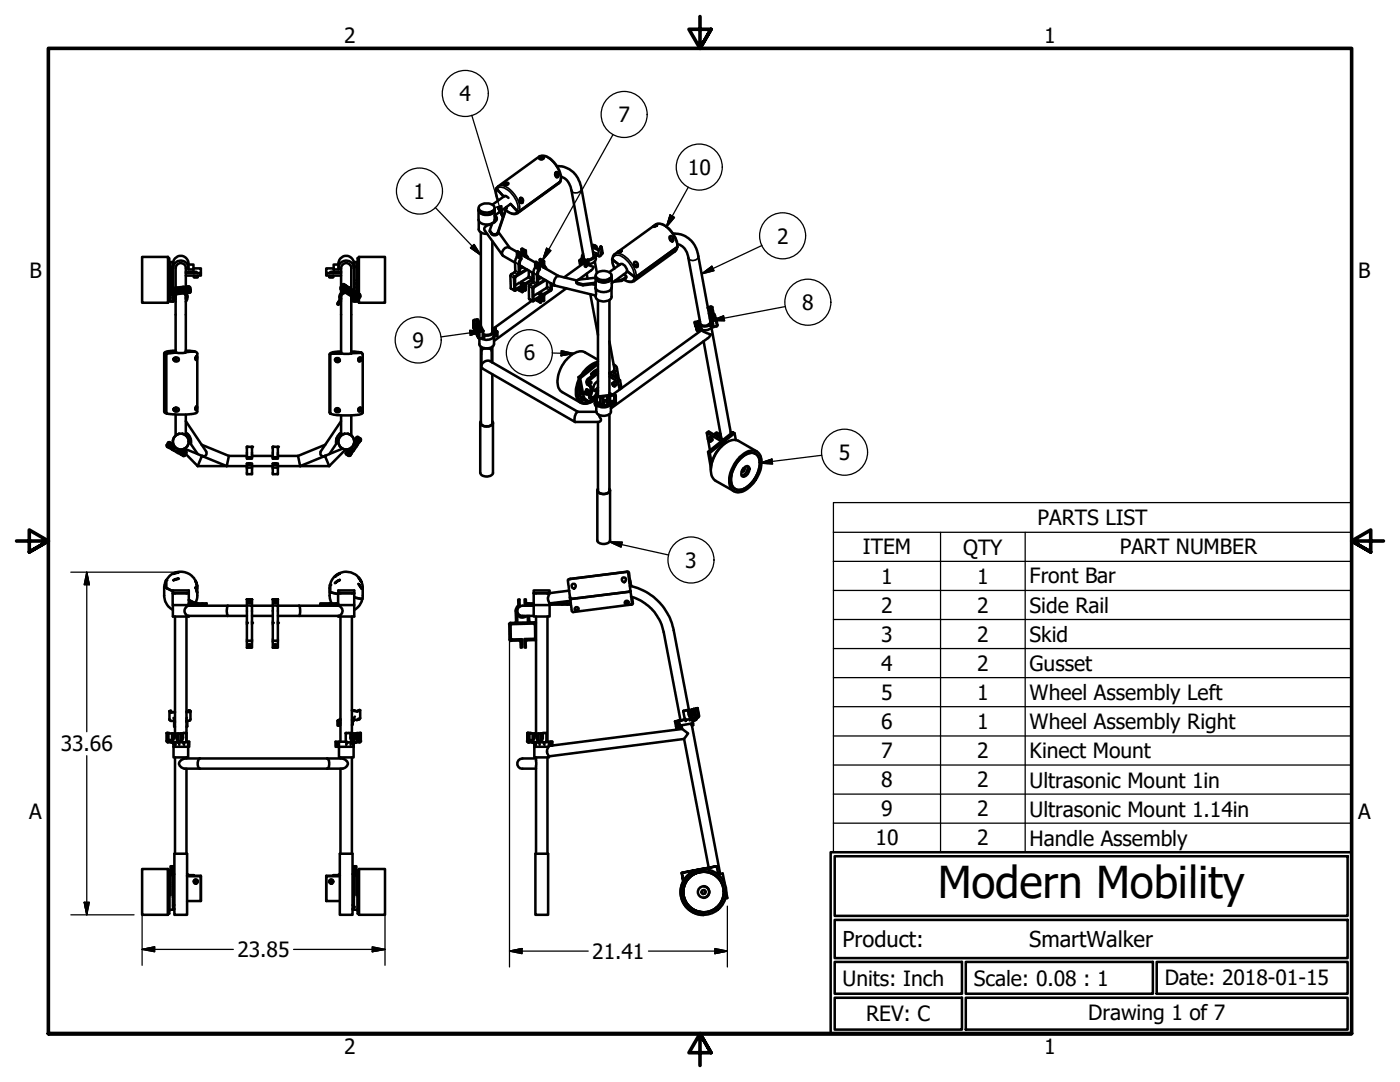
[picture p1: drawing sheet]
<svg xmlns="http://www.w3.org/2000/svg" width="279mm" height="216mm" viewBox="0 0 279 216" stroke-linecap="round" stroke-linejoin="round" font-family="sans-serif">
<!-- layer: Visible (ANSI) -->
<g fill="none" stroke="#000" stroke-width=".51">
<path d="M99.1 37.5v.2l1.4 1.5M99.1 37.5a2.89 2.89 0 0 0 .3 2.5M100.5 36.7h.3l.4 .2M100.6 36.6a.55 .55 0 0 1 .9 .1 .5 .5 0 0 1-.5 .3 .5 .5 0 0 1-.4-.3zM100.7 36.9h.3M101.5 39.5a.64 .64 0 0 0-.9-.3l-2.3 1.7M103.7 40a.42 .42 0 0 1 .6 .4M103.9 39.5a.52 .52 0 0 1 .5 .4 .52 .52 0 0 1-.3 .6l-.4-.5zM107.6 31.6l.4-.1 .2 .3M107.7 31.5a.55 .55 0 0 1 .8 .1 .48 .48 0 0 1-.4 .2 .48 .48 0 0 1-.4-.3zM107.8 31.8h.2M110.8 34.8a.42 .42 0 0 1 .5 .5"/>
<path d="M110.8 34.5a.45 .45 0 0 1 .6 .1 .45 .45 0 0 1 0 .6l-.1 .1a.46 .46 0 0 1-.4-.2 .46 .46 0 0 1-.1-.5zM110.8 35a.2 .2 0 0 1 .3 .1 .2 .2 0 0 1-.1 .2M111.1 33.1a4.8 4.8 0 0 1 4.9 4.5l2.5 13.5M111.8 36.2l-8.3 6h-.2l-1.4-1.5M111.8 36.2a4.3 4.3 0 0 0-1.4-4l-.4-.4a2.14 2.14 0 0 0-2.4-.6l-8.5 6.3M111.8 36.2l-.3 .4-8.2 5.9a2.01 2.01 0 0 1-2.4-.5M112 35.3a3.1 3.1 0 0 1 2 2.7l2.7 14.4M28.4 51.3h5.1v9.1h-5.1zM33.5 51.5h.3v8.7h-.3M33.8 52.3h.7v.9M33.8 56.5h.2M33.8 57h.2"/>
<path d="M33.8 57.1h.2M33.8 56.2h.2M33.8 55.6h.2M33.8 59.4h.2M33.8 58.1l.2 .7M33.8 57.7v.4M34 58.3v.5M34 58.1v.2M34 58.8h.1M34 57.5l-.2 .3M34 52.4v.8M34.1 57.8v.2"/>
<path d="M34.1 58a.56 .56 0 0 1 .7-.5l.8 .1a.32 .32 0 0 0-.3-.3 .32 .32 0 0 0-.3 .1l-.9 .2-.3 .5M34.1 58l-.2 .2 .1 .6M34.1 57.9l.7-.1 .1 .4M34.5 57.4v-4.2h-.5v4.3l.6-.1M34.5 58.8v1.4h-.5v-1.4M34.5 52.5a1.52 1.52 0 0 1 1.6-1.4 1.52 1.52 0 0 1 1.5 1.4v1M34.5 53.5a1.53 1.53 0 0 1 1.7-1.5 1.53 1.53 0 0 1 1.4 1.8h1M34.8 58.7v.7M34.8 57.8l.1 .5M34.8 57.9l-.8 .1M34.9 58.7l-.1 .1a1.37 1.37 0 0 0 .3 1.4M34.9 58.2l-.9 .1"/>
<path d="M34.9 58.2h.1M35 59.3l.1 .2M35.1 59v11.2M35.3 58.7l-.3 .5 .1 .5M35.4 57.6l.1 .5M35.4 58.1l.1 .3v-.3M35.4 57.8v.3h-.5l.1 .4-1 .1M35.4 57.8h-.5v.3M35.4 57.5v.3M36.2 57.6v-.2l.4-.2a.97 .97 0 0 1 1.2 .2l.2 .3M36.3 57.4l.1 .3M36.4 57.9l-.9 .1"/>
<path d="M36.4 58l-.9 .1M36.4 57.7l.5-.1v.4M36.4 58h.5v.3M36.4 58v.3l-.9 .1M36.4 57.7v.3M36.7 58.5a1.01 1.01 0 0 1 .4 1.2M36.9 57.6v.4M36.9 58h.1M36.9 58v.3M37.1 57.2v-3.7a1.02 1.02 0 0 0-1-1 1.02 1.02 0 0 0-1 1v3.9l1.5-.2M37.1 58.5v.1a1.3 1.3 0 0 1 0 1.6M37.1 59v11.2l1.7-.1"/>
<path d="M37.1 59.3v.2M37.2 57.2h.5l.2 .2M37.2 58.5l.2 .9M37.6 52.8h1v1.4h-1.5M37.6 57.4l.3 .4v.6M37.6 57.4h-1l-.4 .2-.6 .1v-.1l.6-.1M37.6 57.5l-.6 .2M37.7 57.6l-.7 .1v.3l.9-.1M37.9 58.2l-1 .1M38 57.4v.9l-.2 .1-3.8 .4M38 57.9v.3M38.6 53.6h1.5v.9h-3"/>
<path d="M38.7 55v.3l.1 .1 .7-.1v-.3M38.9 54.3h.3zM40.1 54.5v.5h-3M65.1 54.5v.5h3M65.7 55l.1 .4 .7-.1v-.3M65.9 54.3h.4zM66.6 53.6h-1.5v.9h3M67.6 52.8h-1v1.4h1.5M67.8 59.8l-.4 .9M68 59.4l.1 .2M68.1 57.2v-3.7a1.02 1.02 0 0 1 1-1 1.02 1.02 0 0 1 1 1v4.2M68.1 57.9v.5"/>
<path d="M68.1 59.1v11.3M68.2 57.6l.8 .5M68.5 58.1a1.38 1.38 0 0 0-.7 1.3M68.5 57.2l.6 .3M68.6 57.2l.5 .3-.2 .3-.7-.4M68.6 58.2h-.1M68.6 58.2v.1a1.23 1.23 0 0 0-.7 1.6l-.5 .8 .2 .1 .5-.7M68.7 56.7l.4 .3M68.7 56.7l-.4 .1-.3 .6v.3M68.7 57.1l-.4 .2-.3 .5M68.7 57l1.7 1.2a.32 .32 0 0 1 .3-.2 .32 .32 0 0 1 .3 .2 1.2 1.2 0 0 1 .8 1.1l-.3 .5-.2 .1-3.2-2-.1-.2 .3-.6h.4a.24 .24 0 0 1 .2-.2 .24 .24 0 0 1 .3 .2l.8 .6M68.9 57.8h.1"/>
<path d="M69 58.4h-.1a1.02 1.02 0 0 0-.8 1.3M69 57.8v.3M69.2 57.5v.3M69.6 58.2l.6 .4v.3M69.6 57.3l1.3 .8M69.6 58l.6 .5 .1-.1M69.6 57.8l-.4-.3-.2 .3M69.6 57.8v.3l-.4-.3-.2 .3M69.6 58.1l-.2 .3 .8 .5M69.7 57.6l-.1 .2M69.9 57.9l.1-.2 .5 .4M70.1 59.7v-.6v11.4l2-.1"/>
<path d="M70.1 58v.4h.2M70.1 59.4v.2M70.4 58.6l.4 .3-.2 .2 .9 .6M70.4 58.3l.4 .2v.4M70.4 58.6l-.2 .3M70.4 58.3v.3M70.4 59.4l-.3 .8M70.5 58.1l.8 .4 .3 .3 .1 .3M70.5 58.1l-.2 .3M70.5 58.1l-.1 .2M70.6 59.4v.8h.5v-.4M70.6 53.2h.5v5.1"/>
<path d="M70.6 52.5a1.52 1.52 0 0 0-1.5-1.4 1.52 1.52 0 0 0-1.5 1.4v1M70.6 53.5a1.51 1.51 0 0 0-1.6-1.5 1.51 1.51 0 0 0-1.4 1.8h-1M70.6 53.2v4.8M70.7 59l.8 .4M70.8 58.8l.1-.2 .8 .5M70.8 58.8l.1-.1 .8 .4M70.9 58.6v.1M71.1 52.4v.8M71.1 56.5h.3M71.1 55.9h.3M71.1 57.3h.3M71.1 57.4h.3"/>
<path d="M71.1 56.8h.3M71.3 58.4l.6 .5M71.4 52.3h-.8v.9M71.4 59.9v.3h.2M71.6 58.6v-7.3h5.2v9.1h-5.2v-.8M71.6 51.5h-.2v6.9M71.7 59.1v.2l-.3 .6 .1-.5M71.7 59.1l-.2 .3M71.7 59v.1M71.9 58.9v.3M95.5 41.5a1.12 1.12 0 0 0 1.3 1.3h.7a1.24 1.24 0 0 0 1.2-.9M95.5 44v1.8a1.41 1.41 0 0 0 1.7 .9"/>
<path d="M95.5 41.8a1.29 1.29 0 0 0 1.7 1.1l.5-.1a1 1 0 0 0 1-1M95.7 41.1a2.13 2.13 0 0 1 3 .2 1.2 1.2 0 0 1-1.5 1.1h-.4a.96 .96 0 0 1-1.1-1.3zM96 46.4v18.6M98.2 44.8a1.33 1.33 0 0 0-1.6 1l3.7 5.1M98.3 48.1v18.2M98.7 41.5v2.4a1.67 1.67 0 0 1-2.1 .8 1.24 1.24 0 0 1-1.1-.8v-1.9M98.7 44v.3M99.1 43.7l-.3-.7a.85 .85 0 0 1 .3 .9 .85 .85 0 0 1-.7 .6l-.2 .1-.5 1.4M99.4 46.3l2.3 3.1M101 41.3l-1.7 5.2-.4 .2h-.4l-.3-.1-.5-.6v.2l.5 .6 .7 .1 .4-.2 1.7-5.3M101.8 40.8l-3.1 2.2M103.2 51.2v-1h.1l.8 .3-.2 .2-2.3-1.3a1.11 1.11 0 0 0-1.1 .4 1.11 1.11 0 0 0-.1 1.3l2.4 1.3"/>
<path d="M103.2 51.2l-.4 1v1.9l-.1 .3-.7 .3-.1 .3v2.6l.8 .4M103.2 51.2l.7 .4M103.6 50.8v.1M103.7 53.3h.7M103.8 53l2.6 1.5v1.2l-1.4 .9-.1 .3v1l-.1 .1M103.8 57.5l.2 .4-.2-.2zM103.8 40.1a.2 .2 0 0 1 .2 .1 .2 .2 0 0 1 0 .3M103.8 53.3l-.1 1.2 1.4-.8M103.9 51.6l-.4 1v1.9l-.8 .7-.1 .3 .1 2.5h.1l1.3-.8 .1 1.1-.7-.4v-.3M103.9 50.7v.9M103.9 57.6l.1 .1M104.1 49.7l.7 .4 .1-.1"/>
<path d="M104.1 50.5v1.1l-.3 .7a.6 .6 0 0 0 .3 .9M104.2 50.1a.32 .32 0 0 1 .4 .4l-.1 .1-.2-.1zM104.3 53.3l-.6 .4M104.4 56.9v1.3l-.2 .1M104.4 50.1l.2 .4M104.4 57.2l.2 .3M104.4 57.1v.1a.23 .23 0 0 1 .2 .2 .23 .23 0 0 1-.2 .2M104.7 56.6l.1 1.4-.4-.2M104.8 50.1v1.1l-.7-.4v-1.1l.1-.1 .7 .4 .1 1M105 51l.3 .3 .1 .3M105 51l.1 .1M105.1 51.4l-.3-.2 2.7 1.6 .2-.1-.7-.5-.2 .2v.9"/>
<path d="M105.2 53.8l-2.2 1.4-.2 .3 .1 2.2 1.5-.8-.8-.5-.8 .5M105.5 54v1.3l-1.5 .9v.4M106.2 60l-7.5 5.4M106.3 54.4l-.1 1.3-1.5 .9-.7-.4M106.8 53.3l-.4 1.1 .1 1.9-1 .7 .1 2.6 .7 .5M106.8 53.3l.7 .5M107.2 52.9l.1 .1M107.4 55.4v.1M107.4 55.1l3.3 1.9M107.5 53.8l-.4 .9v2.1l-.8 .6v2.7l1.5-.7 .1 1-.8-.4v-.3M107.5 52.8v1M107.6 59.7v.1"/>
<path d="M107.7 51.8l.7 .4 .2-.1M107.7 52.7v1.1l-.3 .4a.67 .67 0 0 0 .3 1.1M107.7 52.9h.1M107.7 52.9v-1.1l.2-.1 .7 .4v1M107.9 52.2h.2a.21 .21 0 0 1 .2 .3 .21 .21 0 0 1-.2 .2zM107.9 55.5l-.5 .3M108 55.4l-.5 .1-.1-.1v1.2l1.3-.8M108 52.2l.3 .4M108 59v1.3l-.1 .1M108 59.4l.2 .2M108 59.2l.1 .1a.25 .25 0 0 1 .2 .2 .25 .25 0 0 1-.2 .2h-.1M108.4 58.7v1.4l-.4-.2"/>
<path d="M108.4 52.2v1.1l-.7-.4M108.4 53.3l.4 .2M108.5 53.3l3 1.8M108.6 53.1l.4 .3v.3M108.6 53.1l.2 .1M108.9 55.9l-2.3 1.4-.2 .3 .2 2.2 1.4-.8-.7-.5-.8 .6M109.2 56.1l-.1 1.3-1.4 .9v.5M109.9 56.5l-.1 1.4-1.4 .8-.7-.4M110.1 56.6v1.1l-.2 .3-1.2 .8-.1 1.2-.2 .1M110.5 56.9l-.4 .3M111.5 55.1a1.31 1.31 0 0 0-.8 1.9l8.2 2M111.5 55.1l3.6 .9"/>
<path d="M113 57.5l-14.4 10.5M115 56.2l.1 .3 .3 .2 .9 .2v-.2M115.6 52l.1 .7 .3 .1-.2-.7M116 52.1l.2-.2a.24 .24 0 0 1 .1 .4 .24 .24 0 0 1-.3 .1zM116.1 52l-.1 .3M116.2 51.3v.1M116.2 51.4l-.6 .6 .2 .1 .7-.7M116.4 50.7l-.2 .4v.3M116.4 51l.1 .4M116.5 51.4l.1 .8-.6 .6M116.8 52.5l.1 .8-.2-.1-.1-.7-4 2.8M117.1 52.5h.1v.2l-.2 .1z"/>
<path d="M117.1 54.6l.2 1M117.4 52.8l1.1 .5-.2 .3-2.9 2.2M117.4 51.9l.1 .8M117.5 52.7l-.6 .6M117.8 58.7l1.5 8.1M118.2 49.4l1.3 .4M118.2 56.7l.7 .2M118.3 48.9l.5 .1M118.4 50.5a.93 .93 0 0 1-.2 1 .93 .93 0 0 1-.9 .3l-.7 .7h.2l.6-.6M118.6 49.1l-.3-.2 .1 .3M118.6 49l.4 .2-.2 .2 .7 .3M118.6 49l-.2 .2-.2-.1"/>
<path d="M118.7 52.2l.4 2.3M118.7 56.4v.2M118.7 56.6l-2.4 .3M118.8 49.1h.1M118.8 51.2a1.2 1.2 0 0 1-1.3 1.5M118.9 55a1.43 1.43 0 0 0 1.9 1.3h.2a1.04 1.04 0 0 0 1-1.3M118.9 57.5v1.5M118.9 55.3a1.28 1.28 0 0 0 1.5 1.1h.2a1.28 1.28 0 0 0 1.4-1.1M118.9 55.5v1.9a1.69 1.69 0 0 0 2.3 .8 1.09 1.09 0 0 0 .9-.8v-1.9M118.9 55.4l-3.4 .4a.35 .35 0 0 0-.5 .3 .35 .35 0 0 0 .4 .4l.9 .2 2.4-.3M118.9 56.3l-.2 .1M118.9 56.6h-.2"/>
<path d="M119 54.6a2.01 2.01 0 0 1 3 .3 1.63 1.63 0 0 1-2.2 .9 .81 .81 0 0 1-.8-1.2zM119 49.2l.1 .3M119.1 50.5l-.1 .2a1.76 1.76 0 0 1-1.6 1.2M119.3 59.9v19.2M119.8 49.2l.1 .2-.4 .4M119.8 49.2l.3 .1-.6 .5M119.8 49.2v.2M119.9 50.9l-.2 .2-.7-.2-.2 .4M120.1 49.3l.2 1.2M120.2 50.7l-.4 .4M120.2 50.4v.3M121.6 59.9v19"/>
<path d="M122 57.5v1.7a1.66 1.66 0 0 1-2.2 .8 1.02 1.02 0 0 1-.9-1M122.2 51.7l1.4 1.2M122.2 51.7l.1 .9 .3 1M123.3 50.3l.7-.3a.72 .72 0 0 1-.8 .4zM123.6 50.3l-.2 .1M124 55.8v.2l-1.5 .2M124.4 54.8a.35 .35 0 0 1 .5 .1 .35 .35 0 0 1-.1 .5l-.8 .4-1.2 .2M125 55.2l-.2 .4-.8 .4M125.1 54.1l-.1-.5a1.15 1.15 0 0 0-1.2-.9l-2.2 1.6M125.1 54.1l-.1 .3-2.9 2.1M126.6 52.3a.54 .54 0 0 1 .6 .3 .54 .54 0 0 1-.2 .7l-.5-.6zM126.6 52.9h.4l.3 .2"/>
<path d="M126.7 53.1h.3v.2M130.3 45.2l.8-.4a.64 .64 0 0 1-.8 .4zM130.7 45.2l-.2 .1M133.6 47.2a.57 .57 0 0 1 .7 .2 .57 .57 0 0 1 0 .7 .62 .62 0 0 1-.7-.9zM133.7 47.8h.5l.1 .2M133.8 48l.2-.1 .1 .3M134.3 46.6a4.9 4.9 0 0 1 5.1 4.5l2.4 13M135.2 48.7a2.89 2.89 0 0 1 2.2 2.7l2.4 13.5M135.2 49.2l-8.3 6.1-.3-.1-1.5-1.1M135.2 49.2a5.1 5.1 0 0 0-3.5-4.6l-.9 .2-8.2 6-.4 .9M135.2 49.2l-.2 .6-.3 .4-8.2 5.9a1.87 1.87 0 0 1-2-.3M34.7 71.5a.5 .5 0 0 1 .7-.1 .5 .5 0 0 1 .1 .7 .51 .51 0 0 1-.6 0 .51 .51 0 0 1-.2-.6z"/>
<path d="M35.1 69.9a4.1 4.1 0 0 0-2.3 .5v11.8l.1 .1 .4 .2M35.1 71.3a.42 .42 0 0 1 .1 .5 .42 .42 0 0 1-.3 .3M35.1 70.3l.1 .1M35.2 70.4l-1.8 .1-.3 .3v11.5l.2 .2M37 70.3l-.4 .1h-1.4M37.1 69.9l1.7 .2M38.8 70.1l.4 .1 .2 .3-.1 11.8a6.6 6.6 0 0 1-3.7 .4l-2.3-.2M39 71.3v.2M39.2 71.1v.3l-.2 .3M39.2 71l.2 .4-.1 .4h-.2l-.1-.5zM67 71.5a.45 .45 0 0 1 .8 .1 .45 .45 0 0 1-.5 .7l-.4-.3zM67.5 71.5a.41 .41 0 0 1 0 .5 .41 .41 0 0 1-.4 .1"/>
<path d="M67.7 60l-.3 .5zM68.1 70.1a3.4 3.4 0 0 0-2.3 .6v11.6l.2 .2M68.1 70.5l-2.1 .1-.1 .1v11.7l.1 .1M68.1 70.4v.1M70.1 70.4h.1M70.1 70.4l-.5 .2-1.5-.1M70.1 70.1l1.4 .1 .7 .2M71.6 71.5a.19 .19 0 0 1 .2 0 .19 .19 0 0 1 0 .3 .19 .19 0 0 1-.3-.1M71.7 71.4a.35 .35 0 0 1 .4 .2 .35 .35 0 0 1-.1 .4 .35 .35 0 0 1-.5-.1zM71.9 71.3a.43 .43 0 0 1 .1 .5 .43 .43 0 0 1-.4 .3M72.1 70.4h.1M72.1 70.4h-2"/>
<path d="M72.2 70.4l.2 .2-.1 11.9a10.5 10.5 0 0 1-4.8 .3l-1.5-.3M94.5 64v1.3M94.5 65.3l.2 .5M94.6 64v1.1l.3 .8M94.6 64l-.1 .1M94.7 65.4l.2-.1 .1 .4 .2-.1M94.7 65.9l.5 1M94.9 65l.1 .3M95 65.3l.2 .7M95 65.7l.1 1 .2 .4 .1-1.1 .2 .2 .8-.1M95.1 65h-.2v.4M95.2 66.3h.2"/>
<path d="M95.2 63.9l.3 .6h-.4l.1 .3M95.2 66l.2 1.1M95.2 66.2h.1M95.2 66v.2M95.2 64.8v1.4M95.3 67.1l.2 .3M95.4 63.8l-.8 .2M95.4 63.8l-.9 .1v1.2l.2 .9 .2-.1v-.6h.1M95.4 63.9l1 2.1M95.4 63.9h-.2l-.1 1.6M95.4 63.8v.1M95.4 66.7h-.2"/>
<path d="M95.5 67.4l.2 .2M95.6 64.8l.2 .5h-.3M95.6 64.8h-.4M95.6 64.8v.5M95.6 65.6v.5M96 65.5l-.4 .1-.1-.3v.7M96 65.5v.6M96 69.2v15.3M96 65.5l.2 .5M96.3 67.4h.1M96.4 67.2l.2 .2M96.4 66h-1"/>
<path d="M96.4 66v1.4M98.1 72.3v-2.3a1.12 1.12 0 0 0-1.4-.4h-.4l-.2 .3v3.2M98.3 65.5l.6-.1v.1l-.6 .2M98.3 69.2v3.1M98.3 74.7v9.8M98.5 66.4a1.82 1.82 0 0 1-2.1 .4M98.5 66.4l.8-.1-.1-.2-.9 .2a1.41 1.41 0 0 1-1.9 .4M98.5 67.2a1.89 1.89 0 0 1-2.4 .3M98.6 67.2v1.5a1.74 1.74 0 0 1-2.9 .1v-1.2l.7-.1M98.7 65.9l-.3 .1M98.9 65.5v.6M99.1 66.5l-.3 .3h-.2"/>
<path d="M99.3 66.3v.8l-.8 .1v-.8M115.4 75.3l.6 3.3M115.5 75.7a4.3 4.3 0 0 0 0 4.4 2.17 2.17 0 0 0 2.8 0M115.6 76l-.3 .7a3.2 3.2 0 0 0 .5 3.3l.4 .2M115.7 76.4a3.2 3.2 0 0 0 .4 3.8 2.22 2.22 0 0 0 2.5-.4M115.7 78.7a1.33 1.33 0 0 0 1 1M115.8 75.5l.6 3.3a1.45 1.45 0 0 0 2.3 1M115.8 77a2.39 2.39 0 0 0 .7 2.8l.8 .2M116 79.2l1.1 .7M116 79.2h.1M116 79.3l.6 .3M116 79.4l.5 .3 .5 .1"/>
<path d="M116.1 79.5l.2 .1M116.2 79.7l.3 .1M116.3 79.5h.1M116.5 79.5h.1M117 77.9a.27 .27 0 0 1 .4-.1 .27 .27 0 0 1 0 .4l-.1 .2a.33 .33 0 0 1-.5 .2 .33 .33 0 0 1 0-.5zM117 78.1h.1M117 78v.1M117 78h.1M117 77.9h.1M117.1 77.9h.1M117.1 77.8v.1M117.1 77.9l-.3 .4"/>
<path d="M117.1 77.8l-.3 .6M117.1 78.7l.2-.1zM118.2 73.1l-.9 .6M118.3 74.3l.1 .1-.4 .4v-.2l.4-.4v.2M118.4 79.2l.2 .1-.3 .2 .1-.3 .2 .1M118.7 79.3h.1M118.7 79.2l-.2 .3a.26 .26 0 0 1-.3 .2 .26 .26 0 0 1-.2-.2l-.1-.6 .2-.4a.99 .99 0 0 0-.4-1.5 2.1 2.1 0 0 1-.2 1.8l.1 .7 .5 .2M118.7 79.2v-.1l.2 .4 .2 .1M118.7 79.2l.2 .4h.2v.8a.77 .77 0 0 0 .8 .5 .77 .77 0 0 0 .7-.6v-.5M118.7 79.2l.1 1.7M118.8 72.6a5.5 5.5 0 0 0-2.3 1.8M118.9 73.9l.1 .1-.4 .3v-.3l.4-.2v.2"/>
<path d="M119.2 72.3a5.3 5.3 0 0 0-3.1 2.5M119.3 72.1l-3.9 3.2 .4 .2M119.3 71.8l-2.5-1.5a2.85 2.85 0 0 0-3.2 .9 6.3 6.3 0 0 0-2.1 6.2l.7 .8 3.7 2.1M119.3 74l-2.2 1.9v.8l.5 .3M119.3 74.5l-1.7 1.4-.2 .6 .1 .3 .2 .2M119.3 78.1l-.3 .3-.2 .7M119.3 77.3l-.3 .4-.5 .2M119.3 76a1.34 1.34 0 0 0-.6 2l.6-.1M119.3 72.6l-3.5 2.9M119.8 79.2v.2l.6-.1M119.8 79.2l-1 .1M119.8 79.2v1.4"/>
<path d="M119.8 79.4v1.3M120.4 79.3v1.3M120.6 79.9l.6-.1h-.6a.8 .8 0 0 1-.4 1 .8 .8 0 0 1-1-.2M121.2 79l-.9 .1 .1 .2M121.2 79.2v-.2v1.3a.78 .78 0 0 0 1.4-.1M121.6 68.1l1 5.4a.94 .94 0 0 1-1 .9M121.6 74.4l1.3 .7v.3M121.6 74.7l2.1 1.2 .3 1.6M121.6 75.1l1.8 1.1 .3 1.5M121.6 78.4l.6 .3M121.8 79.2v1.3l-.4 .1M122.2 76.5h.3a.29 .29 0 0 1 .2 .3 .29 .29 0 0 1-.1 .3l-.3-.3z"/>
<path d="M122.2 76.5l.4-.3 .4 .2 .1 .4-.4 .3M122.3 76.6l.2 .1 .1 .2zM122.5 72.7a.89 .89 0 0 1 .6 .9 .89 .89 0 0 1-.6 .8l.7 .4M122.6 80v.2M122.6 80l-.8 .1v.4h.5M122.6 79.2v.8M122.6 79.2h.1M122.6 78.7l.2 .4-.2 .1M122.6 78.8l-3.8 .4M122.6 78.7l.3 .4-.3 .1v.9a.73 .73 0 0 1-.6 .6 .73 .73 0 0 1-.8-.5v-.4M122.6 78.8l.1 .4M122.6 78.7v.1"/>
<path d="M122.7 78.9l-1 .1 .1 .2h-.6v1.2M122.9 75.1l.3-.3 .2 .8M122.9 79.1v1.3l-.3 .3M123.1 73.4l.4 2.4M123.7 75.9l-.3 .3M138.6 64.3l.2 .9-.1-.8M138.8 65.2h.1M138.9 65.1l.2 .9-.1-.8M139.4 64.5l-.2 .2h-.3M139.5 65.4l-.3 .1M139.7 63.9l-.2 .2-.9 .2 .1 .1 1-.2M139.9 65l.1 .7"/>
<path d="M140 65.7v.2M140 65.9l.5 .4 1.4 .4-.3 .5-19.7 14.3M140 65.9l-17.8 12.9M140 65.7l-.9 .3M140.4 68.1l3.6 19.5M141.3 61.5h.1l.2 .6 .3-.1 .3 .9M141.5 62.5l.5 1.5M141.7 63.6a1.04 1.04 0 0 1-.2 1.2 1.04 1.04 0 0 1-1.2 .1l-.3-.1-1.1 .3 .1 .1 .9-.2M141.7 65.1l.3-.3 .2 .5 .3-.1M142 65.4l3.9 21.1M142 64.5a2.03 2.03 0 0 1-2.1 .5M142 64l.6-.2 .4-.2-.2 .3z"/>
<path d="M142 61.3l.4 1.6 .1 .3v-.5l.2 1.1M142 61.3h-.2l-.5 .1M142 62.4h-.3l.2 .6 .3-.1 .2 .3-.4 .1 .2 .6M142.1 62.5l.2 .2 .3 .8M142.2 65.1a1.62 1.62 0 0 1-2.2 .6M142.2 61.3l-.3-.1-.6 .1M142.2 61.3l.2 1.3 .3 .4M142.2 61.3h-.2M142.4 63.2l.1 .7M142.6 63.5l-.2 .1M142.6 63.1l.1-.1 .1 .7M142.6 63.5h-.2"/>
<path d="M142.6 63.5l.1 .3M143 63.7l.2 1.1-.2 .3M143 65.1l-.7 .2M33.4 88.7l.8 .5 .2-.3M33.5 89.1l3.1 1.7M33.5 89.1l-.1 .1M33.6 88.4l.9 .5-.2 .3 .5 .3M33.7 88.2l.8 .4M33.7 88.2l-.2 .2-.2 .7 1.4 .8 .1-.1M33.7 88.2l-.3 .6 .1 .3M34.5 88.4l-.3 .1M34.7 81.5a.53 .53 0 0 1 .6-.1 .53 .53 0 0 1 .3 .6 .55 .55 0 0 1-.6 .1 .55 .55 0 0 1-.3-.6z"/>
<path d="M34.7 89.9l.5 .3 .1-.1M34.8 89.5l-.2 .2M34.9 89.2l-.1 .3M35.1 82.7v4.2M35.1 81.3a.42 .42 0 0 1 .1 .4 .42 .42 0 0 1-.3 .3M35.2 90.2l1.3 .7M35.6 89.9l.4 .3 .2-.3 .9 .5M35.6 89.9l-.2 .3M35.7 86.5v.1M35.7 89.7l-.1 .2M36.3 89.9l-.2 .3 .8 .5M36.4 86.5a1.59 1.59 0 0 1 1.1 2.4 1.59 1.59 0 0 1-2.6 .2 1.59 1.59 0 0 1 .9-2.5"/>
<path d="M36.4 89.7l.7 .4M36.5 90.9l.1 .1M36.6 89.6l.1 .3M36.6 90.8l-.1 .1M36.8 89.5l2.7 1.1M36.9 90.9l-.4 .1M37.1 90.1l.1 .1-.3 .5-.3 .1M37.1 90.6l2.4 2.4M37.1 82.7v4.2M37.1 84l4 6.1M37.1 86.3a2.05 2.05 0 0 1 1 2.2M37.2 90.2l-.3 .7"/>
<path d="M37.5 86.7l-.2 .3M37.6 87.7l.5 .1M37.7 86.9l-.3 .3M38.1 88.6l1.4 2 .9 .4M39 81.3v.2M39.2 81.1v.3l-.2 .3M39.2 81.1a.56 .56 0 0 1-.1 .8l-.1-.6zM39.5 93h9.8M40.2 88.7l5.5 2.3M40.3 91l-.8 2M41.1 90.1a.61 .61 0 0 1 0 .7 .61 .61 0 0 1-.7 .2M45.7 91l-.4 2-4.9-2"/>
<path d="M45.7 91h3.6M49.3 91.2h1v-2h-1v2.3h1v-.2M49.3 92.5h1v.8M49.3 93.3v1.3h1v-1.3M49.3 92.8h1M49.3 93.3h1M49.5 91.3h.6zM49.6 92.5h.4zM50.3 92.5h-1v.8M50.3 91.2l-1 .1M50.3 91h4.1M50.3 93h4.1"/>
<path d="M54.4 91.2h1.1v-2h-1.1v2.3h1.1v-.2M54.4 92.5h1.1v.8M54.4 93.3v1.3h1.1v-1.3M54.4 92.8h1.1M54.4 93.3h1.1M54.7 91.3h.5zM54.7 92.5h.4zM55.5 92.5h-1.1v.8M55.5 91.2l-1.1 .1M55.5 91h4M55.5 93h10.2M59.5 91l.4 2 4.9-2"/>
<path d="M64.9 91l.8 2M64.9 88.7l-5.4 2.3M67 81.6a.44 .44 0 0 1 .6-.2 .44 .44 0 0 1 .1 .6 .44 .44 0 0 1-.6 .2l-.3-.3zM67.1 87.7l.1 .1M67.2 87.4l.3 .3M67.5 81.5a.39 .39 0 0 1 0 .5 .39 .39 0 0 1-.4 .1M67.6 87.7l-.5 .1M67.7 86.6l.4 .2M67.9 86.4l.2 .1M68.1 84l-4.1 6.1a.61 .61 0 0 0 .1 .7 .61 .61 0 0 0 .7 .2M68.1 82.9v4M68.1 86.3a2.07 2.07 0 0 0-1 2.3l-1.4 2-.9 .4"/>
<path d="M68.3 89.5l-2.6 1.1M68.7 86.5v.1M69 89.7l-3.3 3.3M69 90.5l.5 .3M69 90.5l.1 .2M69.1 90.7l.5 .2h.3M69.3 89.7v.3M69.4 86.5a1.59 1.59 0 0 1 1.1 2.4 1.59 1.59 0 0 1-2.6 .2 1.59 1.59 0 0 1 .9-2.5M69.5 89.7l-.5 .8M69.7 89.8l.3 .2-.5 .8M69.8 90.8h-.3M70.1 82.9v4"/>
<path d="M70.1 89.4l.2 .1M70.3 89.5l-.2 .4-.3-.2-.6 .9M70.3 89.5l.3 .2M70.6 88.6l.3 .2M70.7 89.5l.1 .1-.9 1.3M70.9 88.8l.2 .1M70.9 87.6l-.2 .1M71 89.1l.1 .1-.3 .4M71.1 87.3l-.4 .6M71.2 87.2l.5 .3 .1 .3M71.3 87.2h.2M71.3 87.2l-.1 .1"/>
<path d="M71.4 87.3l-.5 .8 .2 .2-.2 .5M71.5 87.2l.5 .4v.3M71.6 81.5a.19 .19 0 0 1 .2 .1 .19 .19 0 0 1 0 .2 .19 .19 0 0 1-.3-.1M71.7 87.5l-.5 .8-.3-.2M71.9 81.3a.42 .42 0 0 1 .1 .5 .42 .42 0 0 1-.4 .2M72 87.9h-.2l-2 2.8 .1 .1M72 87.9l-.9 1.3M72 87.9h.1M95.8 84.4v10a1.48 1.48 0 0 0 2.6 0v-10M96 84.2a1.2 1.2 0 0 0 1.8 .7l.5-.3v-.4M96 84.1a.78 .78 0 0 0 .1 .8 .78 .78 0 0 0 .8 .2 1 1 0 0 0 1.4-.9v-.1M115.3 82.2l-17.5-10.1a1.26 1.26 0 0 0-1.7 1.2l.3 .3 18.4 10.6"/>
<path d="M118.7 80.5v.1M118.8 80.9l.3 .1M119 82.2h-3.7a1.82 1.82 0 0 0-.5 2h4.7l.3-.2 .1-.3-.5-1M119.1 80.3h.6l.1 .2-.6 .1M119.2 80.5v.1M119.2 97.9v9.9a1.49 1.49 0 0 0 2.2 .5l.4-.5v-9.9M119.3 97.7a1.09 1.09 0 0 0 1.7 .8 .62 .62 0 0 0 .6-.8M119.3 97.5a.62 .62 0 0 0 0 .7 .62 .62 0 0 0 .6 .3l.6 .1a.94 .94 0 0 0 1.2-.9l-.1-.2M119.3 84.2v13.8M119.8 80.6h.1M119.8 80.5v.2l-.4 .1M119.8 80.6v.1h.5"/>
<path d="M120.4 80.5h.1M121.2 80.8v.1M121.6 82.7v15.3M121.8 80.1v.4M121.8 80.3h.1M121.8 80.8l-.9 .4a2.01 2.01 0 0 1-1.5-.2M121.9 80.7v1.4a1.62 1.62 0 0 1-2.2 .7l-.6-.3-.1-1.4M122.6 80.2l-.8 .1M122.7 80.7l-3.6 .4M141.1 86.4l.3-.3 2.9 1.7M141.3 87.6l-.2-1.2 2.9 1.7M141.3 90.2l4.9-4 .4 .2-5 4z"/>
<path d="M141.3 87.5l.4 .2a.24 .24 0 0 1 .2 .2 .24 .24 0 0 1-.2 .2l-.3-.2zM141.3 87.5l.4-.3 .3 .2 .2 .4-.4 .3M141.3 90.2l.6 3.1M141.3 87.7l.4 2.2M141.4 87.6l.3 .4-.2-.1zM141.6 90.4l.4 2M142.7 86.6l.3-.3 .7 .4 .1-.1M142.7 86.8v-.2l1.2 .7M145 88.3a6.6 6.6 0 0 0-3.1 5.4M145.8 86.2l.3 .2M146.6 86.4l.3 1.4M146.6 97.5l.1 .1"/>
<path d="M147.6 91.2a3.4 3.4 0 0 1 3.1-1.2 2.26 2.26 0 0 1 1.2 2.8 6.6 6.6 0 0 1-4.1 5.4 1.94 1.94 0 0 1-2.3-2.5 7.8 7.8 0 0 1 2.1-4.5zM147.7 91.6a2.71 2.71 0 0 1 3-1 2.73 2.73 0 0 1 .6 3.4 5.3 5.3 0 0 1-3.9 3.8 1.92 1.92 0 0 1-1.5-2.6 6.8 6.8 0 0 1 1.8-3.6zM147.8 91.4a2.49 2.49 0 0 1 3.2-.7 3.5 3.5 0 0 1 .2 3.8 5 5 0 0 1-3.6 3.2 1.67 1.67 0 0 1-1.7-2 6.7 6.7 0 0 1 1.9-4.3zM148.2 93.8l.3 .1-.3 .3-.2-.1M148.3 93.6a.71 .71 0 0 1 1.2-.3 1.44 1.44 0 0 1-1.3 1.8 1.08 1.08 0 0 1 .1-1.5zM148.4 93.4l.2 .2-.1 .3M148.4 93.4l.2 .2M149.1 93a1.51 1.51 0 0 1-1.1 1.9M150.7 90.5l.1 .1M151 90.1l-3.6-2.1a3.1 3.1 0 0 0-3.5 1.2 6.3 6.3 0 0 0-1.8 5.8l.7 .9 3.7 2.1M33.1 115.8v1.5l1.4 .7M33.1 115.8a3.3 3.3 0 0 1 3.8-1.6 3.3 3.3 0 0 1 2.5 3.1v1.9l-.4 1.2"/>
<path d="M33.1 115.8l-.3 1v2a3.3 3.3 0 0 0 1.7 2.9M34.5 118.4h3.2v2.3h-3.2zM34.5 117.8h3.2v.5h-3.2zM34.6 114.5l1.1-.3zM34.7 115.7l1-.3zM34.9 118.3v.1M37.2 118.3v.1M37.7 119.7l1.3 .7M39 116l.4 1.1zM39 117.2l.4 1.1zM49.3 119.6v9.6h1v-8.4l-12.8 .1a1.08 1.08 0 0 0-.7 1 1.08 1.08 0 0 0 .7 1h11.8M49.3 119.6h1z"/>
<path d="M50.3 119.6v1.3l5.2-.1v8.4h-1.1v-9.6M54.4 119.6h1.1zM55.5 119.6v1.3h12.1a1.06 1.06 0 0 1 .8 1 1.06 1.06 0 0 1-.8 1h-12.1M65.9 116.7v1.5l1.6 .3M65.9 116.7a3.3 3.3 0 0 1 3.5-2.6 3.3 3.3 0 0 1 3 3.3l-.1 2.1M65.9 116.7l-.1 2.3 .4 1.4M66.9 115l.9-.6zM67 116.2l.8-.5-1 .6zM67.5 118.4h3.2v2.3h-3.2zM67.5 117.8h3.2v.5h-3.2zM67.9 118.3v.1M70.2 118.3v.1"/>
<path d="M70.7 119.2l1.6 .3M71.5 116.5l.6 .9zM71.5 115.2l.6 1zM72.3 119.5a3.2 3.2 0 0 1-1.6 2.2M106.5 117.8h3.2v.5h-3.2zM106.5 118.4h3.2a1.52 1.52 0 0 0 0 2v.3h-3.2zM107 118.3v.1M113.6 117.9l.2 1.6M113.6 117.9l-4.3 .4M113.8 119.5l-.1-.4 .1 .8M113.8 119.9l.3 2 .2 .2 11.6-1.5M113.8 119.9l-4.1 .5"/>
<path d="M124.2 115.3a.44 .44 0 0 1 .7 .3 .44 .44 0 0 1-.6 .5l-.2-.5zM124.8 120a.37 .37 0 0 1 .5-.1 .37 .37 0 0 1 .1 .5 .37 .37 0 0 1-.5 .1l-.2-.2zM125.1 114.1l.3 .3 .4 3.6M125.7 116.9a11.2 11.2 0 0 1 8.8 8.9l3 15.9M125.7 115.9l.2 .9M125.7 115.9l-.3-1.8-11.9 1.5a2.07 2.07 0 0 0 0 1.6l.1 .7M125.7 115.9l.2 1.1M125.8 116.3l.1 .7M125.8 118l-12 1.5M125.8 118l.4 2.4-.3 .2M126 119.1a9.2 9.2 0 0 1 6.5 7.1l3.3 17.5M126.2 119.1v.7a.51 .51 0 0 1-.1 .8h-.2"/>
<path d="M34.5 120.7v2.3h3.2v-.1M34.9 123v23.3M37.2 123v25h.6v1h-3.2M37.7 120.6h3.5v-.2h-1.7v.2M37.7 120.4h.4v.2M37.7 120.7v.2M38.1 120.4h1.4M38.8 120.6l-.1 .3M39 120.4h-.1M45.5 120.9a2.54 2.54 0 0 0 0 2M49.3 127.8h1M49.6 120.1a.22 .22 0 0 0 .2 .2 .22 .22 0 0 0 .2-.2"/>
<path d="M49.6 128.7a.21 .21 0 0 0 .2 .2 .21 .21 0 0 0 .2-.2M50.3 122.9h4.1M54.4 127.8h1.1M54.7 120.1a.19 .19 0 0 0 .2 .2 .19 .19 0 0 0 .2-.2M54.7 128.7a.19 .19 0 0 0 .2 .2 .19 .19 0 0 0 .2-.2M59.7 120.9a2.54 2.54 0 0 1 0 2M65.7 120.4v.2h-1.8v-.2h3.6M65.7 120.6h1.4M66.3 120.6l.2 .3M67.1 120.4v.2h.4M67.5 120.7v.2M67.9 123v25"/>
<path d="M70.2 123v23.3M70.7 120.7v2.3h-3.2v-.1M101.6 124.5l.1 3.1M101.7 127.6l.3 .3M101.9 124.3l-.3 .3M102 127.8h1.6l.3 .3M102.2 127.6h1.9l.1 1.6h-.3v-1.1M103.2 122.7a1.33 1.33 0 0 0 1.9 .2M103.2 122.7l.1 1.5h2.1l-.1-1.3M103.4 120.8l-.5 .8 .1 2.5-.3 .2h-.8M103.5 120.8l-.1-1.2h.3v1.4M103.7 121a1.08 1.08 0 0 0-.4 1.3 1.08 1.08 0 0 0 1.3 .6"/>
<path d="M105 120.8l-.1-1.2h-.2v1.3M105 120.8l.1 .1M105.6 122.9v1l.3 .3M105.6 120.4v.2h-.4v-.2h1.3M105.6 120.6h.9M106.5 124.5l.2 .2M106.5 120.7v2.3h3.2v-2.3M106.5 120.9h-2.2a1.02 1.02 0 0 0-1 1 1.02 1.02 0 0 0 1 1h2.2M106.5 124.4l-4.5 .2-.1 2.7 .3 .3M106.6 127.5h-2l.1 1.7h.2v-1.2l.1-.2 1.8-.1M106.7 124.2l.3 .1M106.8 124.2h-.9"/>
<path d="M106.8 124.7v2.5M106.8 127.2l-.2 .3M107 127.7l-.2 .1M107 123v23.3M109.3 123v25M109.7 120.4h4.1v.2h-1.6M110.1 120.4v.2h-.4M112.2 120.4v.2h-2.1M114.9 121.2a.36 .36 0 0 1 .5 .1 .36 .36 0 0 1-.3 .5 .36 .36 0 0 1-.3-.5zM33.2 147.8l.3 .3M33.4 146.3v.9a.66 .66 0 0 0 .7 .8 .66 .66 0 0 0 .6-.8v-.4h.6a.84 .84 0 0 0 .6 1.2M33.5 146.3v.9a.74 .74 0 0 0 .6 .8"/>
<path d="M33.5 148.1h1.2M33.7 146.3h-.5v1.6M33.8 143.5v.1M33.8 141.9l.2 .1M33.8 143.6l.1 .1M33.8 141.9v1.6M33.9 143.6l.1 .2h.8M34 142v.2l.9-.1h-.9M34.1 141.9h-.2l.1 .1M34.1 141.9h-.3M34.1 141.9v.2M34.2 148.1l.3 .2 .1 .3"/>
<path d="M34.2 147.7v.2M34.3 146.3v1.6M34.6 143.3l.3 .3-.1 .3 .1 .2M34.6 148.5v.5M34.8 143.9v1l.1 .1M34.8 143.8h.1M34.8 146.3h.2v.5M34.8 146.3h-1.2v1.4h.7M34.8 146.3v.5M34.9 151.1v19.2M35 146.3h.6M35 148.1v.5l-.1-.3-.2-.2"/>
<path d="M35.5 148.1l.3 .5M35.9 151.9l.3-.3 .7-.3h31.4a.99 .99 0 0 1 1 .7 .99 .99 0 0 1-.4 1.2l-.4 .2h-31.6a1.07 1.07 0 0 1-1-1.4zM36 146.3v1.6M36.2 146.3h-.6v1.5M36.2 146.3h.3M36.2 146.3v1.4M36.4 147.7h-.3v.2M36.8 148.1a.26 .26 0 0 0-.3 .2 .26 .26 0 0 0 .2 .3M37.2 147.9l-.1 .2h-2.4M37.2 146.3h-.7v.9a.66 .66 0 0 1-.6 .8 .66 .66 0 0 1-.7-.8v-.4M37.2 151.1v.2M37.2 153.4v16.9"/>
<path d="M37.2 142h.7M37.3 143.2l-.1 .1M37.4 143.9v1l-.2 .1M37.5 148v3.1h-2.9v-2.1M37.5 148.3l.2 .1-.2 .4M37.9 141.9l-.3-.1v.2v-.2l.4 .1M37.9 141.9h.1M37.9 141.9v.2h-.7M38 141.9v1.7l-.2 .2h-.6l.2 .1-.2 .2M39.9 151.3a1.53 1.53 0 0 0-.1 2.1h.1M65.3 151.3a1.53 1.53 0 0 1 .1 2.1h-.1M67.4 143.8v1h.2v-1"/>
<path d="M67.4 148.3v.4M67.6 149v2.1h3v-2.1M67.6 149h3M67.6 148v1M67.7 144.1l.2-.1v.1a.25 .25 0 0 1 0 .3 .25 .25 0 0 1-.2 .1zM67.7 144.1l-.1 .3M67.8 143.6v.1M67.9 143.4l-.1 .2h.1l-.5 .2 .5-.1M67.9 151.1v.2M67.9 153.4v16.9M67.9 144.7l-.3 .1M69 148h-2v1h.6"/>
<path d="M69.1 147.9l-.1 .2h1.5M69.2 148.1l.1 .1-.2 .4M69.9 146.3h.4M70.1 146.3v1.4M70.2 141.8l1.2 .1M70.2 141.7l1.2 .2M70.2 151.1v19.2M70.3 146.3v1.7l.4-.5v-.7h.1l-.1 .6a.4 .4 0 0 1-.3 .6 .4 .4 0 0 1-.4-.6l-.1-1.1h-.9v1.8M70.3 146.3h.3M70.4 148.1l-.3 .2-.1 .3M70.5 148.1v.5a.44 .44 0 0 1 .5-.5h.8M70.5 148.1h.5"/>
<path d="M70.8 141.8h.1M70.8 143l-.6 .7M70.9 146.3h-.3v1.4M71.1 148.1l-.5 .3v.6M71.1 146.3h-.2v.5M71.1 146.3v1.1M71.1 146.3h.3v1.4M71.2 147.7h.5M71.2 146.3h.6v1.3l-.3 .4M71.5 143.4l-.2 .3h-.8l-.1 .9-.2 .1M71.7 141.7v.1M71.7 141.7h.2l-.5 .2"/>
<path d="M71.7 141.8l-.3 .1M71.8 146.3h.2v1.6M71.9 141.7v1.6l-.2 .2-.4 .1M72 146.3l-.1 1.1a.43 .43 0 0 1-.5 .5 .43 .43 0 0 1-.3-.6v-.5h-.3M72.1 147.8l-.3 .3M105.2 147.8l.3 .3h1.2l.2 .5v-.5M105.3 146.3l.2 1.3 .2 .3h.6M105.5 146.3v.9a.74 .74 0 0 0 .5 .8M105.6 147.7h.7M105.7 146.3h.1M105.8 146.3h.2M105.8 146.3h-.6v1.6"/>
<path d="M106.2 148.1l.4 .2 .1 .3M106.2 147.7v.2M106.3 148.1l.3 .4v.5M106.3 147.9l.3-.6v-.5h.6a.85 .85 0 0 0 .5 1.2M106.3 146.3v1.6M106.6 149h2.9a1.47 1.47 0 0 0 .1 1.9M106.6 149v2.1h3v-.2M106.7 146.3h.2v.5M106.7 146.3h-1v1.4M106.7 146.3v.5M106.9 146.3h.6M107 151.1v19.2"/>
<path d="M107 151.3h-2.7a1.02 1.02 0 0 0-1.1 1.1 1.02 1.02 0 0 0 1.1 1h2.7M107.1 146.8v.4a.61 .61 0 0 0 .2 .6 .61 .61 0 0 0 .7 .1M107.4 148.1l.2 .2 .1 .3M107.9 146.3v1.6M108 147.9l.3-.6v-1h.8v1.7h.8M108.1 146.3h-.6v1.5M108.1 146.3h.2M108.1 146.3v1.4M108.2 147.7h-.2v.2M108.7 148.1l-.2 .1 .2 .4M109 147.9l-.1 .2h-2.3M109.3 151.1v19.2"/>
<path d="M109.6 148v.8l26.5-3.3 1.2 .8-.8 1.1-26.9 3.5M109.6 148.3v.4M109.6 148.3a.23 .23 0 0 1 .2 .2 .23 .23 0 0 1-.2 .3M109.9 148h.3v.8M109.9 148.4v.3M109.9 148v.8M110.1 148v.8M134.7 143.9l.2 1 .8-.1M134.9 144.9l.1 .4 1.1-.2M135 144.9v.4M135 144.9l.1 .4 1-.2M135.1 144.9v.4"/>
<path d="M135.2 144.2l-.1 .2 .2 .1M135.3 144.2l-.2 .1M135.6 144.9h-.1M135.6 144.8l-.3 .1M135.8 143.7l-1.1 .2 2-.3-1.2 .2 .2 1 2.6-.5M135.8 143.7l-.4 .1h.1M136 144.7l.1 .8M136.1 145.1l-1.1 .2M136.1 145.1l-.9 .2M136.5 147.4l4.9 25.7M136.7 143.6h.1M136.9 141.7l-.5 .2 .3 1.7"/>
<path d="M137 143.6l-.2 .3M137.2 141.7l.3 1a.43 .43 0 0 0 .5 .5 .43 .43 0 0 0 .3-.6l-.1-.5h-.2M137.2 141.7h-.3M137.4 141.8l.2 1.2M137.6 141.7l.3 1.6 .2-.4-.1-.8 .5-.1-.3 .1M137.6 141.7l-.3 .1M137.8 143.5l-.1 .3M137.8 141.7l-.5 .1M138 144.4l5.7 30-.4 .1 .9-.2 .4 1.9M138.1 143.4v.2M138.1 141.6l-.3 .1 .3 1.4M138.2 143.6l.1 .7"/>
<path d="M138.3 144.3v.4h-.2M138.3 143.5l-.1 .2M138.4 143.3l-.2 .3M138.5 141.6l.1-.1 .3 1.3M138.6 143.3l-.4 .1-.1 .2M138.6 143.3l-1.9 .4 .1-.3M138.6 141.5l-.5 .1h.3h-.3l.1 .5M138.9 143.6l-.7 .3M138.9 141.4l-1.6 .4M138.9 141.4l.3-.1 .3 1.6M138.9 141.4h.2M139.1 143.2l-.2 .4"/>
<path d="M139.1 141.3l-.1 .1 .2 1.4-.2 .2M139.1 142.7l-.4 .1 .4-.1 .1 .2M139.2 141.3l.2 1.2a.4 .4 0 0 1-.4 .6 .4 .4 0 0 1-.4-.6l-.2-.9M139.3 143.2l-.7 .1M139.5 142.9l-.2 .3M28.4 173.4h5.1v9.1h-5.1zM33.5 173.7h.3v8.6h-.3M33.8 174.5h.2M33.8 174.7h.2M34 172.8h.5v1.4h-.5zM34 174.2v4.4M34.5 174.5v.4"/>
<path d="M34.5 174.4v.1M34.5 174.5v.2M34.5 178.6v2.9h-.7M34.5 172.8l.1 8.2M34.8 170.3h2.5v12.2h-2.5zM34.8 174.4l-.3 .2M37.3 174.4l.3 .2M37.3 174.7h1.3M37.3 174.8h2.8v5M37.3 174.8h2.8v5h-2.8M37.6 174.6h1M38.7 175.9a.39 .39 0 0 1 .4-.4 .39 .39 0 0 1 .4 .4"/>
<path d="M38.9 175.9h.3M40.1 174.8h.1M65.1 174.8h.1M65.7 175.9a.41 .41 0 0 1 .4-.4 .41 .41 0 0 1 .4 .4M65.9 175.9h.4M66.6 174.7h1.2M67.6 174.6h.1M67.8 170.3h2.6v12.2h-2.6zM67.8 174.4l-.2 .2h-1M67.8 174.8h-2.7v5M67.8 174.8h-2.7v5h2.7M70.4 174.4l.2 .1v.5v-.2"/>
<path d="M70.6 174.5v.2M70.6 172.8h.5v1.4h-.5zM70.6 172.8v8.7h.8M71.1 174.5h.3M71.1 174.4h.3M71.1 174.8h.3M71.1 174.6h.3M71.1 174.2v4.4M71.6 173.4h5.2v9.1h-5.2zM71.6 173.7h-.2v8.6h.2M106.8 170.3h2.6v12.2h-2.6zM136.1 174.2l6.9-1.4z"/>
<path d="M136.1 174.2l.3 1.7-.3-1.7M140.4 176.8a1.16 1.16 0 0 1 1.2 1.2 1.16 1.16 0 0 1-1.2 1.2M140.4 173.4a4.6 4.6 0 0 0-4.6 4.6 4.6 4.6 0 0 0 4.6 4.6M140.5 177.6l.3 .3-.1 .4-.4 .1-.3-.3 .1-.4 .4-.1 .3 .3-.1 .4-.4 .1M143 172.8l.3 1.7M144.9 178.1l.3 1.1-.4 .1M34.5 180.6h.3M34.6 181.2l.2 .1M34.6 180.6v.9h.2M70.6 181.4l-.2 .1M70.6 181.2l-.2 .1M70.6 180.2v.4h-.2"/>
<path d="M140.4 182a4.1 4.1 0 0 1-3.6-5.7 4.1 4.1 0 0 1 6.6-1.1 4.1 4.1 0 0 1-1.4 6.6l-1.6 .3"/>
<circle cx="103.5" cy="50.8" r=".17"/>
<circle cx="107.1" cy="53" r=".17"/>
<circle cx="107.5" cy="59.8" r=".17"/>
<circle cx="34.9" cy="71.6" r=".17"/>
<circle cx="67.2" cy="71.8" r=".21"/>
<circle cx="98.6" cy="66" r=".19"/>
<circle cx="98.9" cy="66.7" r=".24"/>
<circle cx="117" cy="77.8" r=".08"/>
<circle cx="117.9" cy="76.4" r=".17"/>
<circle cx="139.1" cy="64.7" r=".25"/>
<circle cx="139.4" cy="65.5" r=".18"/>
<circle cx="34.9" cy="81.6" r=".19"/>
<circle cx="36.1" cy="88.1" r="1.59"/>
<circle cx="67.2" cy="81.8" r=".2"/>
<circle cx="69.1" cy="88.1" r="1.59"/>
<circle cx="71.8" cy="81.8" r=".37"/>
<circle cx="114.5" cy="117" r=".44"/>
<circle cx="49.8" cy="128.7" r=".19"/>
<circle cx="49.8" cy="120.1" r=".19"/>
<circle cx="55" cy="128.7" r=".19"/>
<circle cx="55" cy="120.1" r=".19"/>
<circle cx="67.3" cy="148.5" r=".19"/>
<circle cx="135.2" cy="144.4" r=".17"/>
<circle cx="39.1" cy="175.9" r=".2"/>
<circle cx="39.1" cy="175.9" r=".38"/>
<circle cx="66.1" cy="175.9" r=".38"/>
<circle cx="66.1" cy="175.9" r=".2"/>
<circle cx="140.4" cy="178" r="4"/>
<circle cx="140.4" cy="178" r="4.6"/>
<circle cx="140.4" cy="178" r="1.12"/>
</g>
<g fill="#000">
<circle cx="37.1" cy="58.5" r=".25"/>
<circle cx="71.4" cy="59.9" r=".25"/>
<circle cx="71.7" cy="59.1" r=".25"/>
<circle cx="104.1" cy="50.8" r=".25"/>
<circle cx="116.5" cy="51.8" r=".25"/>
<circle cx="118.4" cy="49.2" r=".25"/>
<circle cx="95.1" cy="65.5" r=".25"/>
<circle cx="116.1" cy="79.3" r=".25"/>
<circle cx="116.1" cy="79.5" r=".25"/>
<circle cx="116.3" cy="79.5" r=".25"/>
<circle cx="40.3" cy="91" r=".25"/>
<circle cx="49.3" cy="89.2" r=".25"/>
<circle cx="50.3" cy="89.2" r=".25"/>
<circle cx="54.4" cy="89.2" r=".25"/>
<circle cx="55.5" cy="89.2" r=".25"/>
<circle cx="64.9" cy="91" r=".25"/>
<circle cx="120.3" cy="80.9" r=".25"/>
<circle cx="33.1" cy="115.8" r=".25"/>
<circle cx="65.9" cy="116.7" r=".25"/>
<circle cx="109.3" cy="118.4" r=".25"/>
<circle cx="113.7" cy="115.5" r=".25"/>
<circle cx="125.9" cy="116.8" r=".25"/>
<circle cx="49.3" cy="124.3" r=".25"/>
<circle cx="50.3" cy="124.3" r=".25"/>
<circle cx="54.4" cy="124.3" r=".25"/>
<circle cx="55.5" cy="124.3" r=".25"/>
<circle cx="34.7" cy="148.1" r=".25"/>
<circle cx="69" cy="146.3" r=".25"/>
<circle cx="70.4" cy="143.9" r=".25"/>
<circle cx="105.2" cy="146.3" r=".25"/>
<circle cx="105.5" cy="148.1" r=".25"/>
<circle cx="135.4" cy="143.8" r=".25"/>
<circle cx="135.8" cy="143.8" r=".25"/>
<circle cx="136.4" cy="141.9" r=".25"/>
<circle cx="138.6" cy="143.7" r=".25"/>
<circle cx="140.4" cy="173.9" r=".25"/>
<circle cx="140.4" cy="173.4" r=".25"/>
<circle cx="70.6" cy="181" r=".25"/>
<circle cx="140.4" cy="182" r=".25"/>
<circle cx="140.4" cy="182.5" r=".25"/>
</g>
<!-- layer: Visible Narrow (ANSI) -->
<g fill="none" stroke="#000" stroke-width=".34">
<path d="M99.4 37.2a2.29 2.29 0 0 1 2.7 .9 4.3 4.3 0 0 1 1.5 4.1l-.3 .3M107.6 31.2a2.55 2.55 0 0 1 2.8 1.2l.2 .2a3.8 3.8 0 0 1 1.1 3.8l-.2 .2M116 37.6a1.08 1.08 0 0 1-.8 .9 1.08 1.08 0 0 1-1.2-.5M98.1 46.5v.2M99.3 46.5v.2M99.4 40l-.2-.5a1.46 1.46 0 0 1 .5-2.1 3.8 3.8 0 0 1 3.3 2.5 2.11 2.11 0 0 1-.1 2.6 2.19 2.19 0 0 1-2-.6M101 41.4v.2M101.9 55l.7 .5M101.9 57.5l.8 .4M102.1 54.7l.7 .4M102.7 54.4l.7 .3M102.8 52.3l.7 .4"/>
<path d="M102.8 54l.7 .4M102.8 57.6l.2 .1M104 57.3l.2 .1M105.4 55.4l.7 .4M105.5 55.1l.8 .4M105.5 57.1l.8 .4M105.6 59.6l.7 .4M105.7 56.8l.7 .4M106.3 56.4l.7 .5M106.4 54.4l.7 .5M106.5 56.1l.7 .5M106.5 59.7l.1 .1"/>
<path d="M107.7 59.4l.2 .1M109 57.5l.7 .4M109.2 57.2l.7 .4M115.4 56.5v.2M118.3 50.2l.8 .3 .1 .5M118.5 51.1h.2M118.7 51.1l.1 .2v-.1M119.3 49.9l.2 1.2M120 49.4l.2 1.2-.3 .3-.2-1.2M120.3 50.5l-.1 .2M122.7 53.6a2 2 0 0 1-.1-2.5 1.83 1.83 0 0 1 2.3 .7 4.2 4.2 0 0 1 1.6 3.8 1.25 1.25 0 0 1-2 .2M122.7 50.7a2.12 2.12 0 0 1 2.4 .8 4.6 4.6 0 0 1 1.7 4.3l-.3 .3"/>
<path d="M124.8 55.4v.2M130.8 44.8a2.43 2.43 0 0 1 2.8 1.2l.3 .2a3.8 3.8 0 0 1 1 3.8l-.2 .2M139.4 51.1a1.08 1.08 0 0 1-.9 .8 1.08 1.08 0 0 1-1.1-.5M94.5 65.3v.1M94.5 64l.1 1.6M94.5 64.8h.1M94.8 63.9v1.4M94.8 66l.3 .7M95.2 66h-.2M95.3 67.1l.2 .3M95.5 67.4h.1M95.5 67.4l.2 .2"/>
<path d="M95.5 66v1.4M96.3 66.1v1.3l-.5 .1v-1.3M96.6 66.9v.5h-.2M96.7 66.8l.1 .2M116 78.6l.4 .2M117.1 76.2l.3 .3M117.1 76.6l.4 .2M117.3 75.6l.4 .2M117.5 78.8l.4 .2M117.6 78.5l.4 .2M117.6 79.3l.4 .2M118.7 79.3h.1"/>
<path d="M118.7 79.2l.1 1.7M118.8 79.5v1.4M119.1 79.6v1.3h.4M122.6 80v.1M122.7 79.2v1.4h-.4M122.8 79v.1M141.5 64.7l.1 .2M141.6 63.3l.5 1.6M141.7 64.8v.3l.2-.3M141.7 61.3l.2 .7M142 64l.2 1.2M142.2 62.3l.1 .4"/>
<path d="M142.3 62l-.1 .1M142.7 63.3l-.1 .1M142.8 63.9l.2 1.1-.5 .2-.2-1.2M143.2 64.8l-.2 .3M118.8 80.9h.3v.2M120.2 80.9h.1M120.6 80.2v.1M121.2 80.8v.1M121.5 80.7l-1.3 .1M122.9 80.4l-.2 .3"/>
</g>
<!-- layer: Symbol (ANSI) -->
<g fill="none" stroke="#000" stroke-width=".25">
<path d="M94.1 23l6.3 20.6M122.3 26.8l-14 25.1M137.4 37.3l-4.4 8M86.9 41.4l9.1 9.5M93.9 49.4l.7-.6 1.4 2.1zM99.2 41.3l.9-.3 .3 2.6zM109.1 49.5l.8 .5-1.6 1.9zM133.7 42.9l.9 .5-1.6 1.9zM140 54.7l2.1-1.6 .4 .9zM152.1 49l-12.1 5.7M93.7 65.9l2.6 .2-2.4 .8zM96.3 66.1l-8.3 1.1"/>
<path d="M110.2 70.4l4.3 .1M112 70l2.5 .5-2.5 .5zM142 64l2.4-1 .2 1zM156.7 61.2l-14.7 2.8M151.6 92.4l2.5-.8 .1 1zM164 90.8l-12.4 1.6M121.6 108.1l2.6 .1-.2 1zM121.6 108.1l11.8 2.6M166.3 106.2v-5.9h103.4v5.9M166.3 106.2h103.4v5.8M166.3 106.2v63.9h103.4v-58.1M166.3 112h103.4"/>
<path d="M166.3 117.8h103.4M187.7 106.2v63.9M204.6 106.2v63.9M166.3 123.6h103.4M166.3 129.4h103.4M166.3 135.2h103.4M166.3 141h103.4M166.3 146.9h103.4M166.3 152.7h103.4M166.3 158.5h103.4M166.3 164.3h103.4"/>
<circle cx="92.9" cy="18.6" r="4.6"/>
<circle cx="83.7" cy="38.1" r="4.6"/>
<circle cx="124.6" cy="22.8" r="4.6"/>
<circle cx="139.6" cy="33.3" r="4.6"/>
<circle cx="156.2" cy="47.1" r="4.6"/>
<circle cx="83.5" cy="67.8" r="4.6"/>
<circle cx="105.6" cy="70.4" r="4.6"/>
<circle cx="161.2" cy="60.3" r="4.6"/>
<circle cx="168.5" cy="90.2" r="4.6"/>
<circle cx="137.9" cy="111.7" r="4.6"/>
</g>
<!-- layer: Border (ANSI) -->
<path d="M139.7 3.3v6.4l-2.2-3.9h4.4l-2.2 3.9 2.2-3.9M3.3 107.9h6.4l-3.9-2.2v4.5l3.9-2.3-3.9 2.3M276.1 107.9h-6.4l3.9-2.2v4.5l-3.9-2.3 3.9 2.3M9.7 206.2v-196.5h260v196.5h-260h260M141.9 210.1l-2.2-3.9 2.2 3.9h-4.4l2.2-3.9v6.4" fill="none" stroke="#000" stroke-width=".72"/>
<!-- layer: Title (ANSI) -->
<path d="M165.8 170.1h103.9v36.1h-103.9zM166.6 170.9h102.3v11.9h-102.3zM166.6 183.6h102.3v7.6h-102.3zM166.6 191.9h25.4v6.4h-25.4zM166.6 199.1h25.4v6.3h-25.4zM192.7 191.9h37.4v6.4h-37.4zM192.7 199.1h76.2v6.3h-76.2zM230.8 191.9h38.1v6.4h-38.1z" fill="none" stroke="#000" stroke-width=".51"/>
<!-- layer: Dimension (ANSI) -->
<g fill="none" stroke="#000" stroke-width=".25">
<path d="M14.1 114.2h21.2M17.3 114.2l.5 2.5h-1zM17.3 114.2v31.8M101.7 127.7v65.3M17.3 150.8v31.7M28.4 179.6v13M76.8 179.6v13M14.1 182.5h12.7M16.8 180h1l-.5 2.5zM28.4 189.4l2.5-.5v1zM28.4 189.4h18.2M58.6 189.4h18.2"/>
<path d="M74.3 188.9l2.5 .5-2.5 .5zM101.7 189.8l2.5-.5v1zM101.7 189.8h15.7M129.4 189.8h15.8M142.7 189.3l2.5 .5-2.5 .5zM145.2 180.8v12.2"/>
</g>
<path d="M17.3 114.2l.5 2.5zM17.3 114.2l.5 2.5h-1zM16.8 180l.5 2.5zM16.8 180h1l-.5 2.5zM28.4 189.4l2.5-.5zM28.4 189.4l2.5-.5v1zM74.3 189.9l2.5-.5zM74.3 188.9l2.5 .5-2.5 .5zM101.7 189.8l2.5-.5zM101.7 189.8l2.5-.5v1zM142.7 190.3l2.5-.5zM142.7 189.3l2.5 .5-2.5 .5z" fill="#000" stroke="#000" stroke-width=".25"/>
<!-- layer: Symbol (ANSI) -->
<g fill="#000" stroke="#000" stroke-width=".25">
<path d="M93.9 49.4l2.1 1.5zM93.9 49.4l.7-.6 1.4 2.1zM99.2 41.3l1.2 2.3zM99.2 41.3l.9-.3 .3 2.6zM109.1 49.5l-.8 2.4zM109.1 49.5l.8 .5-1.6 1.9zM133.7 42.9l-.7 2.4zM133.7 42.9l.9 .5-1.6 1.9zM140 54.7l2.1-1.6zM140 54.7l2.1-1.6 .4 .9zM93.9 66.9l2.4-.8zM93.7 65.9l2.6 .2-2.4 .8z"/>
<path d="M112 71l2.5-.5zM112 70l2.5 .5-2.5 .5zM142 64l2.4-1zM142 64l2.4-1 .2 1zM151.6 92.4l2.5-.8zM151.6 92.4l2.5-.8 .1 1zM121.6 108.1l2.6 .1zM121.6 108.1l2.6 .1-.2 1z"/>
</g>
<text font-size="8.8" x="187.2" y="179.2">Modern Mobility</text>
<g font-size="4.4">
<text x="168.1" y="189">Product:</text>
<text x="205.4" y="189">SmartWalker</text>
</g>
<g font-size="4.2">
<text x="68.7" y="8.6">2</text>
<text x="208.4" y="8.6">1</text>
<text x="91.7" y="20.2">4</text>
<text x="123.4" y="24.3">7</text>
<text x="137.3" y="34.9">10</text>
<text x="82.5" y="39.7">1</text>
<text x="155.1" y="48.6">2</text>
<text x="5.9" y="55.5">B</text>
<text x="271.1" y="55.5">B</text>
<text x="160.1" y="61.8">8</text>
<text x="82.3" y="69.4">9</text>
<text x="104.5" y="71.9">6</text>
<text x="167.4" y="91.8">5</text>
<text x="207.1" y="104.8">PARTS LIST</text>
<text x="136.7" y="113.3">3</text>
<text x="172.2" y="110.6">ITEM</text>
<text x="192.2" y="110.7">QTY</text>
<text x="223.5" y="110.6">PART NUMBER</text>
<text x="175.9" y="116.5">1</text>
<text x="195" y="116.5">1</text>
<text x="205.5" y="116.4">Front Bar</text>
<text x="175.9" y="122.3">2</text>
<text x="195" y="122.3">2</text>
<text x="205.5" y="122.3">Side Rail</text>
<text x="175.9" y="128.1">3</text>
<text x="195" y="128.1">2</text>
<text x="205.5" y="128.1">Skid</text>
<text x="175.9" y="133.9">4</text>
<text x="195" y="133.9">2</text>
<text x="205.5" y="133.9">Gusset</text>
<text x="175.9" y="139.7">5</text>
<text x="195" y="139.7">1</text>
<text x="205.5" y="139.7">Wheel Assembly Left</text>
<text x="12.1" y="149.9">33.66</text>
<text x="175.9" y="145.5">6</text>
<text x="195" y="145.5">1</text>
<text x="205.5" y="145.5">Wheel Assembly Right</text>
<text x="175.9" y="151.3">7</text>
<text x="195" y="151.3">2</text>
<text x="205.5" y="151.3">Kinect Mount</text>
<text x="175.9" y="157.1">8</text>
<text x="195" y="157.1">2</text>
<text x="205.5" y="157.1">Ultrasonic Mount 1in</text>
<text x="5.8" y="163.4">A</text>
<text x="175.9" y="162.9">9</text>
<text x="195" y="162.9">2</text>
<text x="205.5" y="162.9">Ultrasonic Mount 1.14in</text>
<text x="271" y="163.4">A</text>
<text x="174.7" y="168.7">10</text>
<text x="195" y="168.7">2</text>
<text x="205.5" y="168.7">Handle Assembly</text>
<text x="47.4" y="191">23.85</text>
<text x="118.2" y="191.3">21.41</text>
<text x="168.1" y="196.7">Units: Inch</text>
<text x="194.4" y="196.7">Scale: 0.08 : 1</text>
<text x="232.5" y="196.6">Date: 2018-01-15</text>
<text x="172.9" y="203.8">REV: C</text>
<text x="217.2" y="203.5">Drawing 1 of 7</text>
<text x="68.7" y="210.3">2</text>
<text x="208.4" y="210.3">1</text>
</g>
</svg>
